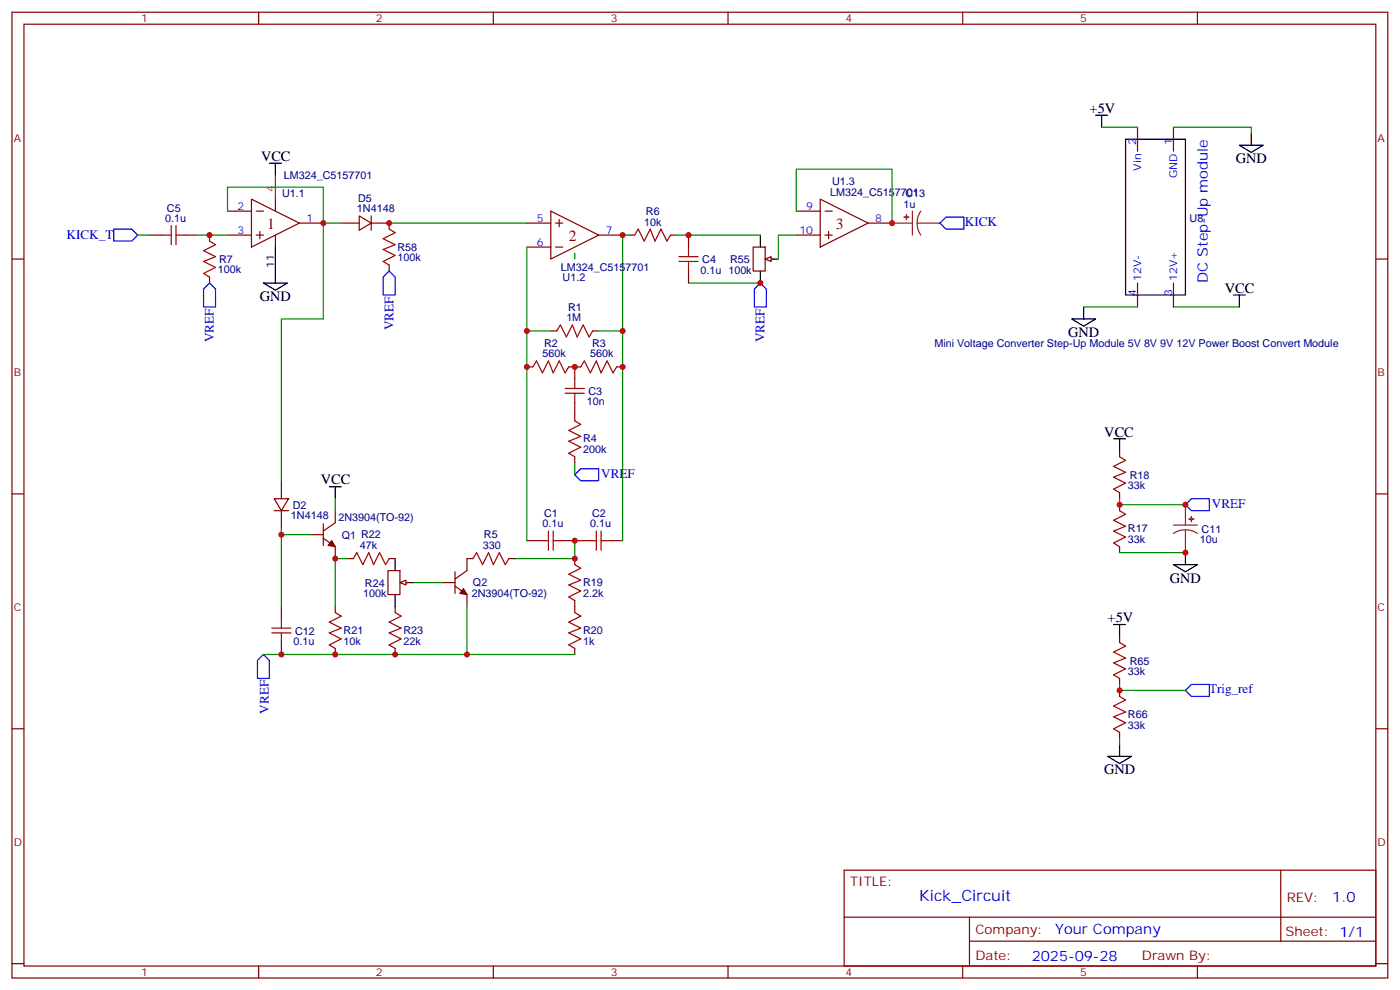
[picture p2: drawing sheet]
<svg xmlns="http://www.w3.org/2000/svg" width="412mm" height="291mm" viewBox="0 0 412 291" stroke-linecap="round" stroke-linejoin="round" font-family="sans-serif">
<g fill="none" stroke="#870000" stroke-width=".35">
<path d="M3.5 3.6h405.4v284.3h-405.4zM7.1 7.1h398.2v277.3h-398.2zM76.2 3.6v3.5M145.3 3.6v3.5M214.5 3.6v3.5M283.6 3.6v3.5M352.8 3.6v3.5M3.5 76.3h3.6M44.1 69.2h3.5M54.7 69.2h3.5M61.7 69.2v1.8M100.5 65.7h5.3"/>
<path d="M105.8 63.6l3.6 2.1-3.6 2.1zM109.4 65.7h5.3v1.8M109.4 63.6v4.2M114.7 78v1.8M185.2 69.2h1.8M197.6 69.2h1.7M202.8 69.2v3.5M202.8 79.8v3.5M405.3 76.3h3.6M61.7 81.6v1.7M162.3 97.4h1.7M174.6 97.4h1.8"/>
<path d="M155.2 108h1.8M167.6 108h3.5M169.3 108v3.5M169.3 118.6v5.3M181.7 108h1.7M169.3 134.5v1.7M329.8 132.7v1.8M3.5 145.4h3.6M80.8 146.8h4.2l-2.1 3.6zM80.8 150.4h4.2M82.9 141.5v5.3M82.9 150.4v5.2"/>
<path d="M91.7 157.4h3.5M95.2 158.5l3.6 2.4v3.6M95.2 154.2v6.4M98.8 150.4v3.5l-3.6 2.5M155.2 159.2h3.5M165.8 159.2h7.1M179.9 159.2h3.5M329.8 145.1v1.7M329.8 148.6v1.8M405.3 145.4h3.6M82.9 178.6v3.5M98.8 178.6v1.7"/>
<path d="M102.3 164.5h1.8M114.3 168h3.5v7h-3.5zM114.7 164.5h1.7M116.4 178.6v1.7M118.5 171.5h1.8M130.5 171.5h3.6M134.1 172.6l3.5 2.4v3.6M134.1 168.3v6.4M139.3 164.5h-1.7v3.5l-3.5 2.5M149.9 164.5h1.8M169.3 164.5v1.7M169.3 176.8v3.5"/>
<path d="M329.8 160.9v1.8M82.9 189.2v3.5M98.8 190.9v1.8M116.4 190.9v1.8M169.3 190.9v1.8M3.5 214.6h3.6M405.3 214.6h3.6M248.7 256.2h156.6v28.2h-156.6zM377.3 256.2v20.9M248.7 270h156.5M285.6 277.1h119.6M285.6 270v14.1"/>
<path d="M3.5 283.7h3.6M76.2 284.4v3.5M145.3 284.4v3.5M214.5 284.4v3.5M283.6 284.4v3.5M352.8 284.4v3.5M405.3 283.7h3.6"/>
</g>
<g fill="none" stroke="#008700" stroke-width=".35">
<path d="M169.3 74.5v1.8M185.2 69.2h-1.8v28.2M162.3 97.4h-7.1v61.8M176.4 97.4h7v61.8M169.3 136.2v3.6M82.9 155.6v23M82.9 157.4h8.8M98.8 146.8v3.6M169.3 159.2v5.3h-17.6M329.8 146.8v1.8h19.4M102.3 164.5h-3.5v14.1M137.6 178.6v14.1"/>
<path d="M329.8 162.7h19.4M77.6 192.7h91.7"/>
</g>
<g fill="none" stroke="#a10000" stroke-width=".35">
<path d="M47.6 69.2h2.8M50.4 66.4v5.6M51.9 66.4v5.6M51.9 69.2h2.8M61.7 71l1.8 1-3.5 1.8 3.5 1.8-3.5 1.4 3.5 1.7-3.5 1.8 1.7 1.1M114.7 67.5l1.7 1-3.5 1.8 3.5 1.7-3.5 1.4 3.5 1.8-3.5 1.8 1.8 1M187 69.2l1-1.7 1.8 3.5 1.8-3.5 1.4 3.5 1.7-3.5 1.8 3.5 1.1-1.8M200 75.6h5.7M200 77h5.7M202.8 72.7v2.9M202.8 77v2.8M164 97.4l1.1-1.7 1.8 3.5 1.7-3.5 1.4 3.5 1.8-3.5 1.8 3.5 1-1.8"/>
<path d="M157 108l1-1.7 1.8 3.5 1.8-3.5 1.4 3.5 1.7-3.5 1.8 3.5 1.1-1.8M166.5 114.4h5.7M166.5 115.8h5.7M169.3 111.5v2.9M169.3 115.8v2.8M171.1 108l1.1-1.7 1.7 3.5 1.8-3.5 1.4 3.5 1.8-3.5 1.7 3.5 1.1-1.8M169.3 123.9l1.8 1.1-3.5 1.7 3.5 1.8-3.5 1.4 3.5 1.8-3.5 1.7 1.7 1.1M329.8 134.5l1.8 1-3.5 1.8 3.5 1.8-3.5 1.4 3.5 1.7-3.5 1.8 1.7 1.1M158.7 159.2h2.9M161.6 156.4v5.6M163 156.4v5.6M163 159.2h2.8"/>
<path d="M172.9 159.2h2.8M175.7 156.4v5.6M177.1 159.2h2.8M177.1 156.4v5.6M329.8 150.4l1.8 1-3.5 1.8 3.5 1.7-3.5 1.5 3.5 1.7-3.5 1.8 1.7 1M104.1 164.5l1-1.8 1.8 3.5 1.8-3.5 1.4 3.5 1.7-3.5 1.8 3.5 1.1-1.7M139.3 164.5l1.1-1.8 1.8 3.5 1.7-3.5 1.4 3.5 1.8-3.5 1.8 3.5 1-1.7M169.3 166.2l1.8 1.1-3.5 1.8 3.5 1.7-3.5 1.4 3.5 1.8-3.5 1.8 1.7 1M80.1 184.9h5.6M80.1 186.3h5.6M82.9 182.1v2.8M82.9 186.3v2.9"/>
<path d="M98.8 180.3l1.7 1.1-3.5 1.8 3.5 1.7-3.5 1.4 3.5 1.8-3.5 1.8 1.8 1M116.4 180.3l1.8 1.1-3.5 1.8 3.5 1.7-3.5 1.4 3.5 1.8-3.5 1.8 1.7 1M169.3 180.3l1.8 1.1-3.5 1.8 3.5 1.7-3.5 1.4 3.5 1.8-3.5 1.8 1.7 1"/>
</g>
<path d="M328.1 129.2h3.5M329.8 129.2v3.5M97 143.3h3.5M98.8 143.3v3.5M116.4 164.5v3.5M116.4 175v3.6M118.2 171.5h3.5M345.7 166.2h7.1l-3.6 2.1zM349.2 162.7v3.5" fill="none" stroke="#000" stroke-width=".35"/>
<path d="M345.7 154.6h7.1M349.2 156l-1.8 .2-1.7 .9M349.2 156l1.9 .2 1.7 .9M349.2 148.6v6M349.2 156v6.7" fill="none" stroke="#8c2424" stroke-width=".35"/>
<g fill="#8c2424" stroke="#8c2424" stroke-width=".35">
<path d="M350.3 152.8l1.4 .1z"/>
<path d="M351 152.1v1.4z"/>
</g>
<path d="M114.7 79.8l1.7 1.8v5.3h-3.5v-5.3zM169.3 139.8l1.8-1.8h5.3v3.5h-5.3zM349.2 148.6l1.8-1.8h5.3v3.6h-5.3zM77.6 192.7l1.8 1.8v5.2h-3.6v-5.2z" fill="none" stroke="#00f" stroke-width=".35"/>
<g fill="#870000" stroke="#870000" stroke-width=".35">
<path d="M97.7 159.2l1.1 1.7-2.1-.3z"/>
<path d="M136.5 173.3l1.1 1.7-2.1-.3z"/>
</g>
<path d="M117.8 171.5l1.8-.7v1.4z" fill="#f0f0f0" stroke="#870000" stroke-width=".35"/>
<path d="M100.5 65.7h-5.3v28.2h-12.3v47.6M121.7 171.5h8.8" fill="none" stroke="#008700" stroke-width=".35"/>
<path d="M79.4 48h3.5M81.1 48v3.6M81.1 79.8v3.5M224 69.2v3.5M224 79.8v3.5M225.8 76.3h3.5M77.6 83.3h7.1l-3.6 2.1z" fill="none" stroke="#000" stroke-width=".35"/>
<path d="M224 83.3l1.8 1.8v5.3h-3.6v-5.3z" fill="none" stroke="#00f" stroke-width=".35"/>
<path d="M262.8 65.7h6M268.8 62.2v7M270.2 65.7l.3 1.8 .8 1.7M270.2 65.7h6.7M271.3 62.2l-.8 1.6-.3 1.9" fill="none" stroke="#8c2424" stroke-width=".35"/>
<g fill="#8c2424" stroke="#8c2424" stroke-width=".35">
<path d="M267.1 63.2v1.4z"/>
<path d="M266.3 63.9l1.5 .1z"/>
</g>
<path d="M221.9 72.7h3.5v7.1h-3.5zM226.1 76.3h1.8" fill="none" stroke="#870000" stroke-width=".35"/>
<path d="M225.4 76.3l1.8-.7v1.4z" fill="#f0f0f0" stroke="#870000" stroke-width=".35"/>
<g fill="none" stroke="#008700" stroke-width=".35">
<path d="M324.6 37.5h10.5M345.7 37.5h23v1.7M40.6 69.2h3.5M58.2 69.2h8.8M67 62.2v-7.1h28.2v10.6M114.7 65.7h40.5M155.2 72.7v24.7M199.3 69.2h24.7M234.6 69.2h-5.3v7.1M234.6 62.2v-12.4h28.2v15.9M202.8 83.3h21.2M319.3 90.4h15.8"/>
<path d="M345.7 90.4h19.4M329.8 201.5v1.8h19.4M329.8 217.4v1.7"/>
</g>
<path d="M33.5 67.5h5.3l1.8 1.7-1.8 1.8h-5.3zM278.7 63.9h5.3v3.6h-5.3l-1.8-1.8zM60 85.1l1.7-1.8 1.8 1.8v5.3h-3.5zM349.2 203.3l1.8-1.8h5.3v3.5h-5.3z" fill="none" stroke="#00f" stroke-width=".35"/>
<g fill="none" stroke="#000" stroke-width=".35">
<path d="M322.8 33.9h3.5M324.6 33.9v3.6M368.7 39.2v3.6M331.6 41h17.6v45.9h-17.6zM365.1 42.8h7.1l-3.5 2.1zM81.1 72.7v7.1M315.7 93.9h7.1l-3.5 2.1zM319.3 90.4v3.5M363.4 86.9h3.5M365.1 86.9v3.5M328.1 183.9h3.5M329.8 183.9v3.5"/>
<path d="M329.8 219.1v3.6M326.3 222.7h7.1l-3.6 2.1z"/>
</g>
<path d="M81.1 51.6v7" fill="none" stroke="#f00" stroke-width=".35"/>
<g fill="none" stroke="#870000" stroke-width=".35">
<path d="M335.1 37.5v7M345.7 37.5v7M74.1 58.6l14.1 7.1-14.1 7zM81.1 58.6v3.6M241.7 58.6l14.1 7.1-14.1 7zM67 69.2h7.1M67 62.2h7.1M75.5 69.2h2.1M75.5 62.2h2.1M76.6 68.2v2.1M81.1 69.2v3.5M88.2 65.7h7"/>
<path d="M155.2 65.7h7.1M155.2 72.7h7.1M162.3 62.2l14.1 7-14.1 7.1zM163.7 65.7h2.1M163.7 72.7h2.1M164.7 64.6v2.1M176.4 69.2h7M234.6 69.2h7.1M234.6 62.2h7.1M243.1 69.2h2.1M243.1 62.2h2.1M244.1 68.2v2.1"/>
<path d="M255.8 65.7h7M335.1 83.3v7.1M345.7 83.3v7.1M329.8 187.4v1.8M329.8 199.7v1.8M329.8 203.3v1.7M329.8 215.6v1.8"/>
</g>
<path d="M329.8 189.2l1.8 1-3.5 1.8 3.5 1.7-3.5 1.5 3.5 1.7-3.5 1.8 1.7 1M329.8 205l1.8 1.1-3.5 1.8 3.5 1.7-3.5 1.4 3.5 1.8-3.5 1.8 1.7 1" fill="none" stroke="#a10000" stroke-width=".35"/>
<g fill="#c00">
<circle cx="169.3" cy="108" r=".88"/>
<circle cx="155.2" cy="108" r=".88"/>
<circle cx="183.4" cy="108" r=".88"/>
<circle cx="349.3" cy="162.7" r=".88"/>
<circle cx="329.8" cy="148.6" r=".88"/>
<circle cx="349.3" cy="148.6" r=".88"/>
<circle cx="169.3" cy="164.5" r=".88"/>
<circle cx="169.3" cy="159.2" r=".88"/>
<circle cx="82.9" cy="157.4" r=".88"/>
<circle cx="98.8" cy="164.5" r=".88"/>
<circle cx="98.8" cy="192.7" r=".88"/>
<circle cx="82.9" cy="192.7" r=".88"/>
<circle cx="224" cy="83.3" r=".88"/>
<circle cx="202.8" cy="69.2" r=".88"/>
<circle cx="95.3" cy="65.7" r=".88"/>
<circle cx="114.7" cy="65.7" r=".88"/>
<circle cx="155.2" cy="97.4" r=".88"/>
<circle cx="183.4" cy="97.4" r=".88"/>
<circle cx="183.4" cy="69.2" r=".88"/>
<circle cx="262.8" cy="65.7" r=".88"/>
<circle cx="329.8" cy="203.3" r=".88"/>
<circle cx="116.4" cy="192.7" r=".88"/>
<circle cx="137.6" cy="192.7" r=".88"/>
<circle cx="61.7" cy="69.2" r=".88"/>
</g>
<g font-size="4.6" fill="#800">
<text x="78.7" y="67.5">1</text>
<text x="167.6" y="71">2</text>
<text x="246.2" y="67.5">3</text>
</g>
<text font-size="4.6" fill="#00f" x="270.8" y="265.2">Kick_Circuit</text>
<g font-size="4.2">
<text x="321" y="33.2">+5V</text>
<text x="76.9" y="47.3">VCC</text>
<text x="364.1" y="48">GND</text>
<text x="76.6" y="88.6">GND</text>
<text x="360.9" y="86.1">VCC</text>
<text x="314.7" y="99.2">GND</text>
<text x="325.4" y="128.7">VCC</text>
<text x="94.5" y="142.6">VCC</text>
<text x="344.7" y="171.5">GND</text>
<text x="326.3" y="183.2">+5V</text>
<text x="325.3" y="228">GND</text>
</g>
<g font-size="4.2" fill="#00f">
<text x="355.9" y="83.3" transform="rotate(-90 355.9 83.3)">DC Step-Up module</text>
<text x="392.5" y="265.4">1.0</text>
<text x="310.9" y="275">Your Company</text>
<text x="304" y="282.8">2025-09-28</text>
</g>
<g font-size="3.9" fill="#00f">
<text x="19.6" y="70.3">KICK_T</text>
<text x="284.3" y="66.5">KICK</text>
<text x="63" y="100.7" transform="rotate(-90 63 100.7)">VREF</text>
<text x="115.9" y="97.2" transform="rotate(-90 115.9 97.2)">VREF</text>
<text x="225.3" y="100.7" transform="rotate(-90 225.3 100.7)">VREF</text>
<text x="177.1" y="140.6">VREF</text>
<text x="357" y="149.4">VREF</text>
<text x="356.2" y="204.1">Trig_ref</text>
<text x="79.2" y="210.1" transform="rotate(-90 79.2 210.1)">VREF</text>
</g>
<g font-size="3.9" fill="#800">
<text x="250.5" y="260.8">TITLE:</text>
<text x="379.1" y="265.4">REV:</text>
<text x="287.4" y="275">Company:</text>
<text x="378.7" y="275.6">Sheet: 1/1</text>
<text x="287.4" y="282.6">Date:</text>
<text x="336.4" y="282.7">Drawn By:</text>
</g>
<g font-size="3.2" fill="#800">
<text x="41.6" y="6.6">1</text>
<text x="110.8" y="6.6">2</text>
<text x="179.9" y="6.6">3</text>
<text x="249.1" y="6.6">4</text>
<text x="318.2" y="6.6">5</text>
<text x="4.1" y="41.7">A</text>
<text x="405.9" y="41.7">A</text>
<text x="4.1" y="110.8">B</text>
<text x="405.9" y="110.8">B</text>
<text x="4.1" y="180">C</text>
<text x="405.9" y="180">C</text>
<text x="4.1" y="249.1">D</text>
<text x="405.9" y="249.1">D</text>
<text x="41.6" y="287.4">1</text>
<text x="110.8" y="287.4">2</text>
<text x="179.9" y="287.4">3</text>
<text x="249.1" y="287.4">4</text>
<text x="318.2" y="287.4">5</text>
</g>
<g font-size="3.2" fill="#00f">
<text x="334.8" y="42.8" transform="rotate(-90 334.8 42.8)">2</text>
<text x="345.4" y="42.8" transform="rotate(-90 345.4 42.8)">1</text>
<text x="336.2" y="50.3" transform="rotate(-90 336.2 50.3)">Vin</text>
<text x="346.8" y="52.5" transform="rotate(-90 346.8 52.5)">GND</text>
<text x="69.9" y="61.8">2</text>
<text x="90.3" y="65.3">1</text>
<text x="158.1" y="65.3">5</text>
<text x="237.5" y="61.8">9</text>
<text x="257.9" y="65.3">8</text>
<text x="69.9" y="68.9">3</text>
<text x="178.5" y="68.9">7</text>
<text x="235.5" y="68.9">10</text>
<text x="158.1" y="72.4">6</text>
<text x="336.2" y="82.6" transform="rotate(-90 336.2 82.6)">12V-</text>
<text x="346.8" y="82.6" transform="rotate(-90 346.8 82.6)">12V+</text>
<text x="334.8" y="87.1" transform="rotate(-90 334.8 87.1)">4</text>
<text x="345.4" y="87.1" transform="rotate(-90 345.4 87.1)">3</text>
</g>
<g font-size="3.2" fill="#000080">
<text x="83.7" y="52.6">LM324_C5157701</text>
<text x="83.1" y="57.9">U1.1</text>
<text x="105.5" y="59.3">D5</text>
<text x="244.6" y="57.6">LM324_C5157701</text>
<text x="245.1" y="54.6">U1.3</text>
<text x="266.7" y="58.1">C13</text>
<text x="48.7" y="65.3">0.1u</text>
<text x="49.2" y="62.3">C5</text>
<text x="105.2" y="62.5">1N4148</text>
<text x="190.3" y="63.4">R6</text>
<text x="266.2" y="61.1">1u</text>
<text x="350.5" y="65.2">U8</text>
<text x="189.8" y="66.4">10k</text>
<text x="64.6" y="77.3">R7</text>
<text x="117.1" y="77">100k</text>
<text x="117.1" y="73.8">R58</text>
<text x="206.9" y="77.6">C4</text>
<text x="215.1" y="77.6">R55</text>
<text x="64.2" y="80.5">100k</text>
<text x="165.2" y="79.8">LM324_C5157701</text>
<text x="165.7" y="82.8">U1.2</text>
<text x="206.4" y="80.6">0.1u 100k</text>
<text x="166.9" y="94.6">1M</text>
<text x="167.4" y="91.6">R1</text>
<text x="159.8" y="105.2">560k</text>
<text x="160.3" y="102.2">R2</text>
<text x="173.9" y="105.2">560k</text>
<text x="174.4" y="102.2">R3</text>
<text x="275.3" y="102.3">Mini Voltage Converter Step-Up Module 5V 8V 9V 12V Power Boost Convert Module</text>
<text x="172.9" y="119.4">10n</text>
<text x="173.4" y="116.4">C3</text>
<text x="171.8" y="130.2">R4</text>
<text x="171.8" y="133.4">200k</text>
<text x="332.8" y="141.1">R18</text>
<text x="86.2" y="149.9">D2</text>
<text x="332.3" y="144.1">33k</text>
<text x="85.7" y="152.9">1N4148</text>
<text x="99.7" y="153.4">2N3904(TO-92)</text>
<text x="159.8" y="155.3">0.1u</text>
<text x="160.3" y="152.3">C1</text>
<text x="173.9" y="155.3">0.1u</text>
<text x="174.4" y="152.3">C2</text>
<text x="100.7" y="158.7">Q1 R22</text>
<text x="106" y="161.6">47k</text>
<text x="142.2" y="161.6">330</text>
<text x="142.6" y="158.5">R5</text>
<text x="332.3" y="159.9">33k</text>
<text x="332.3" y="156.7">R17</text>
<text x="353.5" y="159.9">10u</text>
<text x="354" y="156.9">C11</text>
<text x="107.5" y="172.8">R24</text>
<text x="139.3" y="172.6">Q2</text>
<text x="171.8" y="172.6">R19</text>
<text x="107" y="175.8">100k</text>
<text x="139" y="175.8">2N3904(TO-92)</text>
<text x="171.8" y="175.8">2.2k</text>
<text x="86.4" y="189.9">0.1u</text>
<text x="87" y="186.9">C12</text>
<text x="101.2" y="189.9">10k</text>
<text x="101.3" y="186.7">R21</text>
<text x="118.9" y="189.9">22k</text>
<text x="118.9" y="186.7">R23</text>
<text x="171.8" y="189.9">1k</text>
<text x="171.8" y="186.7">R20</text>
<text x="332.8" y="195.7">R65</text>
<text x="332.3" y="198.7">33k</text>
<text x="332.3" y="214.6">33k</text>
<text x="332.3" y="211.4">R66</text>
</g>
<text font-size="3.2" fill="#f00" x="80.8" y="56.5" transform="rotate(-90 80.8 56.5)">4</text>
<text font-size="3.2" x="80.8" y="78.9" transform="rotate(-90 80.8 78.9)">11</text>
</svg>
